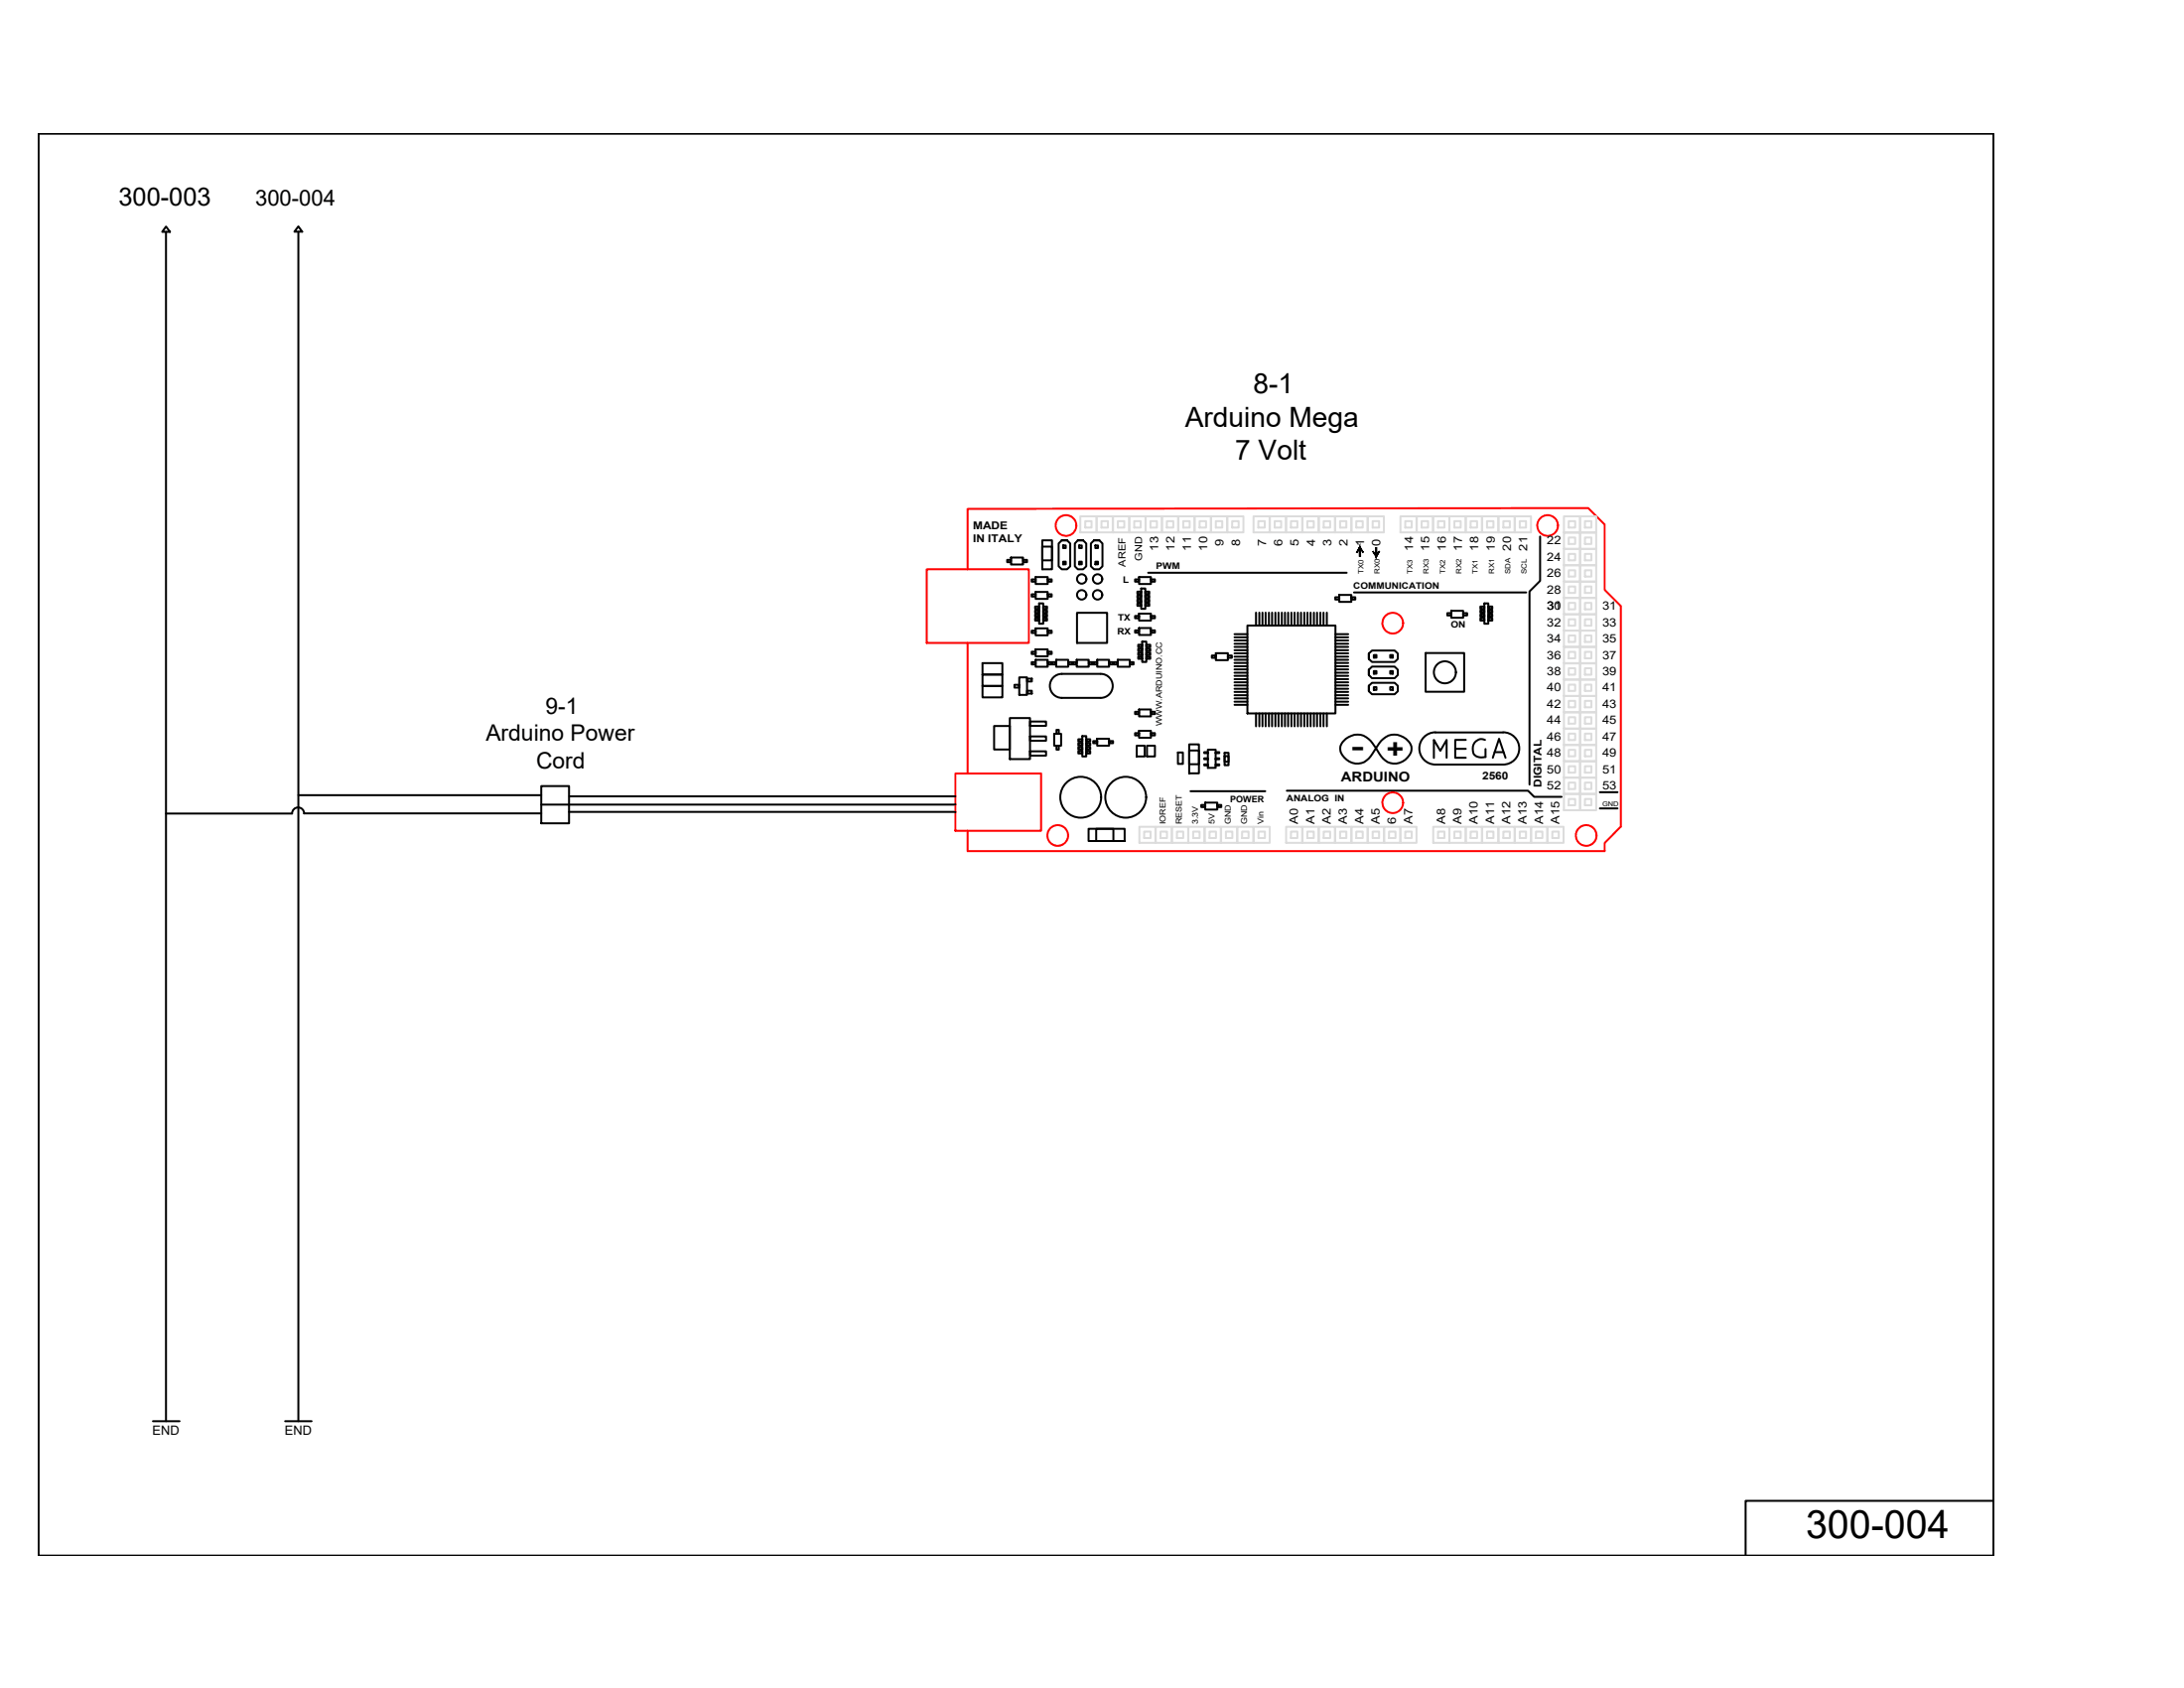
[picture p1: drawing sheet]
<svg xmlns="http://www.w3.org/2000/svg" width="279mm" height="216mm" viewBox="0 0 279 216" stroke-linecap="round" stroke-linejoin="round" font-family="sans-serif">
<!-- layer: 0 -->
<g fill="none" stroke="#f00" stroke-width=".25">
<path d="M118.6 72.8h13v9.4h-13zM123.8 72.8v-7.7l79.4-.1 2.1 2.1v8.3l2.1 2.1v28.2l-2.1 2.1v1.1h-81.5v-2.6M122.2 98.9h11v7.4h-11zM123.8 82.2v16.7"/>
<circle cx="136.4" cy="67.2" r="1.32"/>
<circle cx="178.2" cy="79.7" r="1.32"/>
<circle cx="198" cy="67.2" r="1.32"/>
<circle cx="135.3" cy="106.9" r="1.32"/>
<circle cx="178.2" cy="102.7" r="1.32"/>
<circle cx="202.9" cy="106.9" r="1.32"/>
</g>
<g fill="none" stroke="#dcdcdc" stroke-width=".25">
<path d="M138.2 66h2.1v2.1h-2.1zM138.8 66.7h.8v.8h-.8zM140.3 66h2.1v2.1h-2.1zM140.9 66.7h.8v.8h-.8zM142.4 66h2v2.1h-2zM143 66.7h.8v.8h-.8zM144.5 66h2v2.1h-2zM145.1 66.7h.8v.8h-.8zM146.6 66h2v2.1h-2zM147.2 66.7h.8v.8h-.8zM148.7 66h2v2.1h-2zM149.3 66.7h.8v.8h-.8z"/>
<path d="M150.8 66h2v2.1h-2zM151.4 66.7h.8v.8h-.8zM152.8 66h2.1v2.1h-2.1zM153.5 66.7h.8v.8h-.8zM154.9 66h2.1v2.1h-2.1zM155.5 66.7h.9v.8h-.9zM157 66h2.1v2.1h-2.1zM157.6 66.7h.9v.8h-.9zM160.4 66h2v2.1h-2zM161 66.7h.8v.8h-.8zM162.5 66h2v2.1h-2zM163.1 66.7h.8v.8h-.8z"/>
<path d="M164.5 66h2.1v2.1h-2.1zM165.1 66.7h.9v.8h-.9zM166.6 66h2.1v2.1h-2.1zM167.2 66.7h.9v.8h-.9zM168.7 66h2.1v2.1h-2.1zM169.3 66.7h.9v.8h-.9zM170.8 66h2.1v2.1h-2.1zM171.4 66.7h.8v.8h-.8zM172.9 66h2v2.1h-2zM173.5 66.7h.8v.8h-.8zM175 66h2v2.1h-2zM175.6 66.7h.8v.8h-.8z"/>
<path d="M179.2 66h2v2.1h-2zM179.8 66.7h.8v.8h-.8zM181.3 66h2v2.1h-2zM181.9 66.7h.8v.8h-.8zM183.4 66h2v2.1h-2zM184 66.7h.8v.8h-.8zM185.4 66h2.1v2.1h-2.1zM186.1 66.7h.8v.8h-.8zM187.5 66h2.1v2.1h-2.1zM188.1 66.7h.9v.8h-.9zM189.6 66h2.1v2.1h-2.1zM190.2 66.7h.9v.8h-.9z"/>
<path d="M191.7 66h2.1v2.1h-2.1zM192.3 66.7h.9v.8h-.9zM193.8 66h2.1v2.1h-2.1zM194.4 66.7h.8v.8h-.8zM200.1 66h2v2.1h-2zM200.1 68.1h2v2.1h-2zM200.1 70.2h2v2.1h-2zM200.1 72.3h2v2.1h-2zM200.1 74.4h2v2.1h-2zM200.1 76.5h2v2h-2zM200.1 78.6h2v2h-2zM200.7 66.7h.8v.8h-.8z"/>
<path d="M200.7 68.7h.8v.9h-.8zM200.7 70.8h.8v.9h-.8zM200.7 72.9h.8v.8h-.8zM200.7 75h.8v.8h-.8zM200.7 77.1h.8v.8h-.8zM200.7 79.2h.8v.8h-.8zM202.1 66h2.1v2.1h-2.1zM202.1 68.1h2.1v2.1h-2.1zM202.1 70.2h2.1v2.1h-2.1zM202.1 72.3h2.1v2.1h-2.1zM202.1 74.4h2.1v2.1h-2.1zM202.1 76.5h2.1v2h-2.1z"/>
<path d="M202.1 78.6h2.1v2h-2.1zM202.8 66.7h.8v.8h-.8zM202.8 68.7h.8v.9h-.8zM202.8 70.8h.8v.9h-.8zM202.8 72.9h.8v.8h-.8zM202.8 75h.8v.8h-.8zM202.8 77.1h.8v.8h-.8zM202.8 79.2h.8v.8h-.8zM200.1 80.7h2v2h-2zM200.1 82.8h2v2h-2zM200.1 84.9h2v2h-2zM200.1 86.9h2v2.1h-2z"/>
<path d="M200.1 89h2v2.1h-2zM200.1 91.1h2v2.1h-2zM200.1 93.2h2v2.1h-2zM200.1 95.3h2v2h-2zM200.1 97.4h2v2h-2zM200.1 99.5h2v2h-2zM200.7 81.3h.8v.8h-.8zM200.7 83.4h.8v.8h-.8zM200.7 85.5h.8v.8h-.8zM200.7 87.6h.8v.8h-.8zM200.7 89.6h.8v.9h-.8zM200.7 91.7h.8v.9h-.8z"/>
<path d="M200.7 93.8h.8v.9h-.8zM200.7 95.9h.8v.8h-.8zM200.7 98h.8v.8h-.8zM202.1 80.7h2.1v2h-2.1zM202.1 82.8h2.1v2h-2.1zM202.1 84.9h2.1v2h-2.1zM202.1 86.9h2.1v2.1h-2.1zM202.1 89h2.1v2.1h-2.1zM202.1 91.1h2.1v2.1h-2.1zM202.1 93.2h2.1v2.1h-2.1zM202.1 95.3h2.1v2h-2.1zM202.1 97.4h2.1v2h-2.1z"/>
<path d="M202.1 99.5h2.1v2h-2.1zM202.8 81.3h.8v.8h-.8zM202.8 83.4h.8v.8h-.8zM202.8 85.5h.8v.8h-.8zM202.8 87.6h.8v.8h-.8zM202.8 89.6h.8v.9h-.8zM202.8 91.7h.8v.9h-.8zM202.8 93.8h.8v.9h-.8zM202.8 95.9h.8v.8h-.8zM202.8 98h.8v.8h-.8zM145.8 105.7h2v2.1h-2zM146.4 106.4h.8v.8h-.8z"/>
<path d="M147.9 105.7h2v2.1h-2zM148.5 106.4h.8v.8h-.8zM149.9 105.7h2.1v2.1h-2.1zM150.6 106.4h.8v.8h-.8zM152 105.7h2.1v2.1h-2.1zM152.6 106.4h.9v.8h-.9zM154.1 105.7h2.1v2.1h-2.1zM154.7 106.4h.9v.8h-.9zM156.2 105.7h2.1v2.1h-2.1zM156.8 106.4h.9v.8h-.9zM158.3 105.7h2v2.1h-2zM158.9 106.4h.8v.8h-.8z"/>
<path d="M160.4 105.7h2v2.1h-2zM161 106.4h.8v.8h-.8zM164.5 105.7h2.1v2.1h-2.1zM165.1 106.4h.9v.8h-.9zM166.6 105.7h2.1v2.1h-2.1zM167.2 106.4h.9v.8h-.9zM168.7 105.7h2.1v2.1h-2.1zM169.3 106.4h.9v.8h-.9zM170.8 105.7h2.1v2.1h-2.1zM171.4 106.4h.8v.8h-.8zM172.9 105.7h2v2.1h-2zM173.5 106.4h.8v.8h-.8z"/>
<path d="M175 105.7h2v2.1h-2zM175.6 106.4h.8v.8h-.8zM177.1 105.7h2v2.1h-2zM177.7 106.4h.8v.8h-.8zM179.2 105.7h2v2.1h-2zM179.8 106.4h.8v.8h-.8zM183.4 105.7h2v2.1h-2zM184 106.4h.8v.8h-.8zM185.4 105.7h2.1v2.1h-2.1zM186.1 106.4h.8v.8h-.8zM187.5 105.7h2.1v2.1h-2.1zM188.1 106.4h.9v.8h-.9z"/>
<path d="M189.6 105.7h2.1v2.1h-2.1zM190.2 106.4h.9v.8h-.9zM191.7 105.7h2.1v2.1h-2.1zM192.3 106.4h.9v.8h-.9zM193.8 105.7h2.1v2.1h-2.1zM194.4 106.4h.8v.8h-.8zM195.9 105.7h2v2.1h-2zM196.5 106.4h.8v.8h-.8zM198 105.7h2v2.1h-2zM198.6 106.4h.8v.8h-.8zM200.1 101.6h2v2h-2zM200.7 100.1h.8v.8h-.8z"/>
<path d="M200.7 102.2h.8v.8h-.8zM202.1 101.6h2.1v2h-2.1zM202.8 100.1h.8v.8h-.8zM202.8 102.2h.8v.8h-.8z"/>
</g>
<g fill="none" stroke="#000" stroke-width=".25">
<path d="M4.9 17.1h250.1v181.9h-250.1zM21.2 29l.5 .7h-.9zM21.2 29.7v152.1M38.2 29l.5 .6h-1zM38.2 29.7v152.1M128.8 71.6h.5v.3h-.5zM129.3 71.3h1.6v.9h-1.6zM130.9 71.6h.5v.3h-.5zM132 76h.5v.3h-.5zM132 74.1h.5v.3h-.5zM132.4 78.1h.5v.3h-.5zM132.4 78.6h.5v.3h-.5z"/>
<path d="M132.4 79.1h.5v.3h-.5zM132.4 77.6h.5v.3h-.5zM132.5 75.7h1.5v.9h-1.5zM132.5 73.8h1.5v.9h-1.5zM132.9 77.2h.6v2.6h-.6zM133.3 69.1h1.3v3.7h-1.3zM133.3 69.9h1.3v1.8h-1.3zM133.5 78.1h.4v.3h-.4zM133.5 78.6h.4v.3h-.4zM133.5 79.1h.4v.3h-.4zM133.5 77.6h.4v.3h-.4zM134 76h.5v.3h-.5z"/>
<path d="M134 74.1h.5v.3h-.5zM135.8 69.1h.7zM135.8 69.1l-.4 .4v2.9l.4 .4h.7l.4-.4v-2.9l-.4-.4M136 69.8h.3v.3h-.3zM136 71.8h.3v.4h-.3zM137.8 78.4h3.8v3.8h-3.8zM137.9 69.1h.7zM137.9 69.1l-.4 .4v2.9l.4 .4h.7l.4-.4v-2.9l-.4-.4M138.1 69.8h.3v.3h-.3zM138.1 71.8h.3v.4h-.3zM140 69.1h.6zM140 69.1l-.4 .4v2.9l.4 .4h.6l.4-.4v-2.9l-.4-.4"/>
<path d="M140.1 69.8h.4v.3h-.4zM140.1 71.8h.4v.4h-.4zM145.2 78.8h.5v.3h-.5zM145.2 74.1h.5v.3h-.5zM145.5 76.2h.5v.3h-.5zM145.5 76.7h.5v.3h-.5zM145.5 77.2h.5v.3h-.5zM145.5 75.7h.5v.3h-.5zM145.7 78.5h1.5v.9h-1.5zM145.7 73.8h1.5v.9h-1.5zM146 75.3h.5v2.6h-.5zM146.5 76.2h.5v.3h-.5z"/>
<path d="M146.5 76.7h.5v.3h-.5zM146.5 77.2h.5v.3h-.5zM146.5 75.7h.5v.3h-.5zM146.9 73.3h25.4M147.2 78.8h.6v.3h-.6zM147.2 74.1h.6v.3h-.6zM160.7 78.4v1.6M161.1 78.4v1.6M161.5 78.4v1.6M161.9 78.4v1.6M162.3 78.4v1.6M162.7 78.4v1.6"/>
<path d="M163.2 78.4v1.6M163.6 78.4v1.6M164 78.4v1.6M164.4 78.4v1.6M164.8 78.4v1.6M165.2 78.4v1.6M165.6 78.4v1.6M166 78.4v1.6M166.4 78.4v1.6M166.9 78.4v1.6M167.3 78.4v1.6M167.7 78.4v1.6"/>
<path d="M168.1 78.4v1.6M168.5 78.4v1.6M168.9 78.4v1.6M169.3 78.4v1.6M169.7 78.4v1.6M170.8 76.4h.5v.3h-.5zM171.3 76.1h1.6v.9h-1.6zM172.9 76.4h.5v.3h-.5zM173.2 75.8h22M185.2 78.4h.5v.3h-.5zM185.7 78.1h1.5v.9h-1.5zM187.2 78.4h.5v.3h-.5z"/>
<path d="M189.4 78.1h.5v.3h-.5zM189.4 78.6h.5v.3h-.5zM189.4 79.1h.5v.3h-.5zM189.4 77.6h.5v.3h-.5zM189.9 77.2h.5v2.6h-.5zM190.4 78.1h.5v.3h-.5zM190.4 78.6h.5v.3h-.5zM190.4 79.1h.5v.3h-.5zM190.4 77.6h.5v.3h-.5zM197 68.6v5.7l-1.3 1.3v24.8M125.7 84.8h2.5v1.5h-2.5zM125.7 86.3h2.5v1.4h-2.5z"/>
<path d="M125.7 87.7h2.5v1.5h-2.5zM127.2 92.9h2v3h-2zM129.2 91.8h2.6v5.3h-2.6zM129.8 87.6h.6v.3h-.6zM130.4 86.6h1v2.3h-1zM131.4 86.8h.6v.4h-.6zM131.4 88.3h.6v.4h-.6zM131.8 92.3h2v.5h-2zM131.8 96.1h2v.5h-2zM131.8 94.2h2v.5h-2zM132 84.7h.5v.3h-.5zM132 83.4h.5v.3h-.5z"/>
<path d="M132 80.7h.5v.3h-.5zM132.5 84.4h1.5v.9h-1.5zM132.5 83.1h1.5v.8h-1.5zM132.5 80.4h1.5v.9h-1.5zM134 84.7h.5v.3h-.5zM134 83.4h.5v.3h-.5zM134 80.7h.5v.3h-.5zM134.6 84.7h.5v.3h-.5zM134.9 93.9h.8v1.5h-.8zM135.1 84.4h1.6v.9h-1.6zM135.2 95.4h.3v.5h-.3zM135.2 93.3h.3v.6h-.3z"/>
<path d="M135.8 86.2h5a1.53 1.53 0 0 1 1.6 1.5 1.53 1.53 0 0 1-1.6 1.6h-5M135.8 86.2a1.53 1.53 0 0 0-1.5 1.5 1.53 1.53 0 0 0 1.5 1.6M136.7 84.7h.5v.3h-.5zM137.2 84.7h.5v.3h-.5zM137.7 84.4h1.6v.9h-1.6zM138 95.1h.5v.3h-.5zM138 95.6h.5v.3h-.5zM138 96.1h.5v.3h-.5zM138 94.6h.5v.2h-.5zM138.5 94.1h.5v2.7h-.5zM139 95.1h.5v.3h-.5zM139 95.6h.5v.3h-.5z"/>
<path d="M139 96.1h.5v.3h-.5zM139 94.6h.5v.2h-.5zM139.3 84.7h.5v.3h-.5zM139.9 94.8h.5v.3h-.5zM139.9 84.7h.5v.3h-.5zM140.4 94.5h1.5v.9h-1.5zM140.4 84.4h1.5v.9h-1.5zM141.9 94.8h.5v.3h-.5zM141.9 84.7h.5v.3h-.5zM142.5 84.7h.5v.3h-.5zM143 84.4h1.5v.9h-1.5zM144.5 84.7h.5v.3h-.5z"/>
<path d="M145.2 91h.5v.3h-.5zM145.2 93.8h.5v.3h-.5zM145.2 80.6h.5v.3h-.5zM145.4 95.4h1v1.4h-1zM145.6 83h.5v.3h-.5zM145.6 83.5h.5v.3h-.5zM145.6 84h.5v.3h-.5zM145.6 82.5h.5v.3h-.5zM145.7 90.7h1.5v.9h-1.5zM145.7 93.5h1.5v.9h-1.5zM145.7 80.3h1.5v.9h-1.5zM146.1 82.1h.5v2.6h-.5z"/>
<path d="M146.6 83h.6v.3h-.6zM146.6 83.5h.6v.3h-.6zM146.6 84h.6v.3h-.6zM146.6 82.5h.6v.3h-.6zM146.7 95.4h1.1v1.4h-1.1zM147.2 91h.6v.3h-.6zM147.2 93.8h.6v.3h-.6zM147.2 80.6h.6v.3h-.6zM150.7 96.2h.6v1.5h-.6zM152.1 95.2h1.3v3.7h-1.3zM152.1 96h1.3v1.7h-1.3zM154.1 97h.4v.1h-.4z"/>
<path d="M154.1 96.2h.4v.1h-.4zM154.1 97.8h.4v.1h-.4zM154.5 95.9h1v2.3h-1zM155 83.8h.5v.3h-.5zM155.5 97h.5v.1h-.5zM155.5 96.2h.5v.1h-.5zM155.5 97.8h.5v.1h-.5zM155.5 83.5h1.6v.9h-1.6zM156.7 96.3h.5v1.6h-.5zM156.7 96.7h.5v.7h-.5zM157.1 83.8h.5v.3h-.5zM157.9 85.6h1.7"/>
<path d="M157.9 86h1.7M157.9 86.4h1.7M157.9 86.9h1.7M157.9 87.3h1.7M157.9 87.7h1.7M157.9 88.1h1.7M157.9 88.5h1.7M157.9 88.9h1.7M157.9 89.3h1.7M157.9 89.7h1.7M157.9 90.1h1.7M157.9 81.1h1.7"/>
<path d="M157.9 81.5h1.7M157.9 81.9h1.7M157.9 82.3h1.7M157.9 82.7h1.7M157.9 83.2h1.7M157.9 83.6h1.7M157.9 84h1.7M157.9 84.4h1.7M157.9 84.8h1.7M157.9 85.2h1.7M159.6 80h11.2v11.2h-11.2zM160.7 91.2v1.7"/>
<path d="M161.1 91.2v1.7M161.5 91.2v1.7M161.9 91.2v1.7M162.3 91.2v1.7M162.7 91.2v1.7M163.2 91.2v1.7M163.6 91.2v1.7M164 91.2v1.7M164.4 91.2v1.7M164.8 91.2v1.7M165.2 91.2v1.7M165.6 91.2v1.7"/>
<path d="M166 91.2v1.7M166.4 91.2v1.7M166.9 91.2v1.7M167.3 91.2v1.7M167.7 91.2v1.7M168.1 91.2v1.7M168.5 91.2v1.7M168.9 91.2v1.7M169.3 91.2v1.7M169.7 91.2v1.7M170.8 85.6h1.7M170.8 86h1.7"/>
<path d="M170.8 86.4h1.7M170.8 86.9h1.7M170.8 87.3h1.7M170.8 87.7h1.7M170.8 88.1h1.7M170.8 88.5h1.7M170.8 88.9h1.7M170.8 89.3h1.7M170.8 89.7h1.7M170.8 90.1h1.7M170.8 81.1h1.7M170.8 81.5h1.7"/>
<path d="M170.8 81.9h1.7M170.8 82.3h1.7M170.8 82.7h1.7M170.8 83.2h1.7M170.8 83.6h1.7M170.8 84h1.7M170.8 84.4h1.7M170.8 84.8h1.7M170.8 85.2h1.7M171.9 94.8a2.28 2.28 0 0 1 3.7 .3l.4 .6a2.87 2.87 0 0 1 2.4-1.7 2.1 2.1 0 0 1 2.2 1.8 2.18 2.18 0 0 1-1.9 1.8 2.18 2.18 0 0 1-2.2-1.2l-.5-.7a4.5 4.5 0 0 1-1.5 1.8 2.2 2.2 0 0 1-3-1.8v-.4zM175.1 83.6v.7zM175.1 83.6l.4-.4h2.9l.4 .4v.7l-.4 .4h-2.9l-.4-.4"/>
<path d="M175.1 85.7v.6zM175.1 85.7l.4-.4h2.9l.4 .4v.6l-.4 .4h-2.9l-.4-.4M175.1 87.7v.7zM175.1 87.7l.4-.4h2.9l.4 .4v.7l-.4 .4h-2.9l-.4-.4M175.8 83.8h.3v.3h-.3zM175.8 85.8h.3v.4h-.3zM175.8 87.9h.3v.3h-.3zM177.8 83.8h.4v.3h-.4zM177.8 85.8h.4v.4h-.4zM177.8 87.9h.4v.3h-.4zM182.4 83.5h4.9v5h-4.9zM183.6 93.7h8.7"/>
<path d="M183.6 93.7a2.06 2.06 0 0 0-2 2 2.06 2.06 0 0 0 2 2.1h8.7M185.1 96.9v-2.3l-.8 1.4-.9-1.4v2.3M186.2 95.8h1.3M187.5 94.6h-1.3v2.3h1.3M190 94.6a1.2 1.2 0 0 0-1.5 .6 1.2 1.2 0 0 0 .4 1.6l.6 .1 .5-.1v-1M191 96.9l.8-2.4 .8 2.4M191.2 96.2h1.1M192.3 93.7a2.06 2.06 0 0 1 2.1 2 2.06 2.06 0 0 1-2.1 2.1M38.2 101.7h31M38.9 104h30.3M38.9 104a.77 .77 0 0 0-.8-.7 .77 .77 0 0 0-.7 .8h-16.2M69.2 100.5h3.6v4.8h-3.6z"/>
<path d="M69.2 102.9h53M72.8 103.8h49.4M72.8 101.9h49.4M139.3 106h4.6v1.6h-4.6zM140.2 106h2.2v1.6h-2.2zM152.3 101.2h9.6M153.7 103h.5v.2h-.5zM154.2 102.7h1.5v.8h-1.5zM155.7 103h.5v.2h-.5zM164.6 101.1h30.9l.8 .8h3.5M204.7 101.3h2.2M204.7 103.4h2.2"/>
<path d="M19.6 181.8h3.4M36.5 181.8h3.4M255 192h-31.7v7"/>
<circle cx="138.4" cy="76.1" r=".6"/>
<circle cx="138.4" cy="74.1" r=".6"/>
<circle cx="140.4" cy="76.1" r=".6"/>
<circle cx="140.4" cy="74.1" r=".6"/>
<circle cx="184.8" cy="86" r="1.41"/>
<circle cx="138.3" cy="102" r="2.61"/>
<circle cx="144" cy="102" r="2.61"/>
</g>
<g fill="#000" stroke="#000" stroke-width=".13">
<path d="M173.9 70.2v.9h.1zM174 69.9v1.2l-.1-.9zM174 69.9l-.4 .8zM174 69.9l-.4 .8-.1-.1z"/>
<path d="M174 69.9v1.2h.1zM174 69.9l.1 1.2zM174 69.9l.1 .3 .3 .4zM174.1 70.2l.3 .4-.1 .1z"/>
<path d="M176 70l.1 1.3zM176 70l.1 1.3zM175.6 70.5l.5 .8-.1-.3zM175.6 70.5h.1l.3 .5z"/>
<path d="M176.1 70v1v-1zM176.1 70v1v.3zM176.4 70.5l-.3 .8zM176.4 70.5h.1l-.4 .8z"/>
</g>
<text font-size="5" x="231" y="196.8">300-004</text>
<text font-size="4.6" x="172.9" y="96.9">-</text>
<g font-size="3.6">
<text x="160.3" y="50.3">8-1</text>
<text x="151.6" y="54.6">Arduino Mega</text>
<text x="158" y="58.8">7 Volt</text>
</g>
<text font-size="3.4" x="177.4" y="97">+</text>
<text font-size="3.2" x="15.2" y="26.3">300-003</text>
<g font-size="2.9">
<text x="62.2" y="94.8">Arduino Power</text>
<text x="69.8" y="91.3">9-1</text>
<text x="68.6" y="98.3">Cord</text>
</g>
<text font-size="2.8" x="32.6" y="26.2">300-004</text>
<text font-size="1.7" x="171.6" y="99.9">ARDUINO</text>
<g font-size="1.6">
<text x="19.5" y="183.5">END</text>
<text x="36.4" y="183.5">END</text>
</g>
<g font-size="1.5">
<text x="148.2" y="70.4" transform="rotate(-90 148.2 70.4)">13</text>
<text x="150.3" y="70.4" transform="rotate(-90 150.3 70.4)">12</text>
<text x="152.4" y="70.4" transform="rotate(-90 152.4 70.4)">11</text>
<text x="154.4" y="70.4" transform="rotate(-90 154.4 70.4)">10</text>
<text x="156.5" y="69.8" transform="rotate(-90 156.5 69.8)">9</text>
<text x="158.6" y="69.8" transform="rotate(-90 158.6 69.8)">8</text>
<text x="162" y="69.8" transform="rotate(-90 162 69.8)">7</text>
<text x="164" y="69.8" transform="rotate(-90 164 69.8)">6</text>
<text x="166.1" y="69.8" transform="rotate(-90 166.1 69.8)">5</text>
<text x="168.2" y="69.8" transform="rotate(-90 168.2 69.8)">4</text>
<text x="170.3" y="69.8" transform="rotate(-90 170.3 69.8)">3</text>
<text x="172.4" y="69.8" transform="rotate(-90 172.4 69.8)">2</text>
<text x="174.5" y="69.8" transform="rotate(-90 174.5 69.8)">1</text>
<text x="176.6" y="69.8" transform="rotate(-90 176.6 69.8)">0</text>
<text x="180.8" y="70.4" transform="rotate(-90 180.8 70.4)">14</text>
<text x="182.9" y="70.4" transform="rotate(-90 182.9 70.4)">15</text>
<text x="185" y="70.4" transform="rotate(-90 185 70.4)">16</text>
<text x="187" y="70.4" transform="rotate(-90 187 70.4)">17</text>
<text x="189.1" y="70.4" transform="rotate(-90 189.1 70.4)">18</text>
<text x="191.2" y="70.4" transform="rotate(-90 191.2 70.4)">19</text>
<text x="193.3" y="70.4" transform="rotate(-90 193.3 70.4)">20</text>
<text x="195.4" y="70.4" transform="rotate(-90 195.4 70.4)">21</text>
<text x="197.9" y="69.6">22</text>
<text x="197.9" y="71.7">24</text>
<text x="197.9" y="78">30</text>
<text x="197.9" y="73.8">26</text>
<text x="197.9" y="75.9">28</text>
<text x="197.9" y="78">31</text>
<text x="205" y="78">31</text>
<text x="197.9" y="80.1">32</text>
<text x="197.9" y="82.2">34</text>
<text x="205" y="80.1">33</text>
<text x="205" y="82.2">35</text>
<text x="197.9" y="84.3">36</text>
<text x="197.9" y="86.3">38</text>
<text x="197.9" y="88.4">40</text>
<text x="205" y="84.3">37</text>
<text x="205" y="86.3">39</text>
<text x="205" y="88.4">41</text>
<text x="197.9" y="90.5">42</text>
<text x="197.9" y="92.6">44</text>
<text x="197.9" y="94.7">46</text>
<text x="205" y="90.5">43</text>
<text x="205" y="92.6">45</text>
<text x="205" y="94.7">47</text>
<text x="197.9" y="96.8">48</text>
<text x="197.9" y="98.9">50</text>
<text x="197.9" y="101">52</text>
<text x="205" y="96.8">49</text>
<text x="205" y="98.9">51</text>
<text x="205" y="101">53</text>
<text x="166.1" y="105.4" transform="rotate(-90 166.1 105.4)">A0</text>
<text x="168.2" y="105.4" transform="rotate(-90 168.2 105.4)">A1</text>
<text x="170.3" y="105.4" transform="rotate(-90 170.3 105.4)">A2</text>
<text x="172.3" y="105.4" transform="rotate(-90 172.3 105.4)">A3</text>
<text x="174.4" y="105.4" transform="rotate(-90 174.4 105.4)">A4</text>
<text x="176.5" y="105.4" transform="rotate(-90 176.5 105.4)">A5</text>
<text x="178.6" y="105.4" transform="rotate(-90 178.6 105.4)">6</text>
<text x="180.7" y="105.4" transform="rotate(-90 180.7 105.4)">A7</text>
<text x="184.9" y="105.4" transform="rotate(-90 184.9 105.4)">A8</text>
<text x="187" y="105.4" transform="rotate(-90 187 105.4)">A9</text>
<text x="189" y="105.4" transform="rotate(-90 189 105.4)">A10</text>
<text x="191.1" y="105.4" transform="rotate(-90 191.1 105.4)">A11</text>
<text x="193.2" y="105.4" transform="rotate(-90 193.2 105.4)">A12</text>
<text x="195.3" y="105.4" transform="rotate(-90 195.3 105.4)">A13</text>
<text x="197.4" y="105.4" transform="rotate(-90 197.4 105.4)">A14</text>
<text x="199.5" y="105.4" transform="rotate(-90 199.5 105.4)">A15</text>
</g>
<g font-size="1.4">
<text x="124.5" y="67.7">MADE</text>
<text x="124.5" y="69.3">IN ITALY</text>
<text x="189.6" y="99.7">2560</text>
<text x="197.2" y="100.7" transform="rotate(-90 197.2 100.7)">DIGITAL</text>
</g>
<g font-size="1.3">
<text x="146.1" y="71.7" transform="rotate(-90 146.1 71.7)">GND</text>
<text x="144" y="72.5" transform="rotate(-90 144 72.5)">AREF</text>
</g>
<g font-size="1.1">
<text x="143.7" y="74.6">L</text>
<text x="147.9" y="72.7">PWM</text>
<text x="173.1" y="75.2">COMMUNICATION</text>
<text x="142.9" y="81.2">RX</text>
<text x="143" y="79.3">TX</text>
<text x="185.6" y="80.3">ON</text>
<text x="157.4" y="102.6">POWER</text>
<text x="164.6" y="102.5">ANALOG IN</text>
</g>
<g font-size="1">
<text x="148.7" y="92.8" transform="rotate(-90 148.7 92.8)">WWW.ARDUINO.CC</text>
<text x="149.1" y="105.4" transform="rotate(-90 149.1 105.4)">IOREF</text>
<text x="151.2" y="105.4" transform="rotate(-90 151.2 105.4)">RESET</text>
<text x="153.3" y="105.4" transform="rotate(-90 153.3 105.4)">3.3V</text>
<text x="155.4" y="105.4" transform="rotate(-90 155.4 105.4)">5V</text>
<text x="157.4" y="105.4" transform="rotate(-90 157.4 105.4)">GND</text>
<text x="159.5" y="105.4" transform="rotate(-90 159.5 105.4)">GND</text>
<text x="161.6" y="105.4" transform="rotate(-90 161.6 105.4)">Vin</text>
</g>
<g font-size=".9">
<text x="174.4" y="73.4" transform="rotate(-90 174.4 73.4)">TX0</text>
<text x="176.5" y="73.4" transform="rotate(-90 176.5 73.4)">RX0</text>
<text x="180.7" y="73.4" transform="rotate(-90 180.7 73.4)">TX3</text>
<text x="182.8" y="73.4" transform="rotate(-90 182.8 73.4)">RX3</text>
<text x="184.9" y="73.4" transform="rotate(-90 184.9 73.4)">TX2</text>
<text x="187" y="73.4" transform="rotate(-90 187 73.4)">RX2</text>
<text x="189" y="73.4" transform="rotate(-90 189 73.4)">TX1</text>
<text x="191.1" y="73.4" transform="rotate(-90 191.1 73.4)">RX1</text>
<text x="193.2" y="73.4" transform="rotate(-90 193.2 73.4)">SDA</text>
<text x="195.3" y="73.4" transform="rotate(-90 195.3 73.4)">SCL</text>
<text x="205" y="103.1">GND</text>
</g>
</svg>
